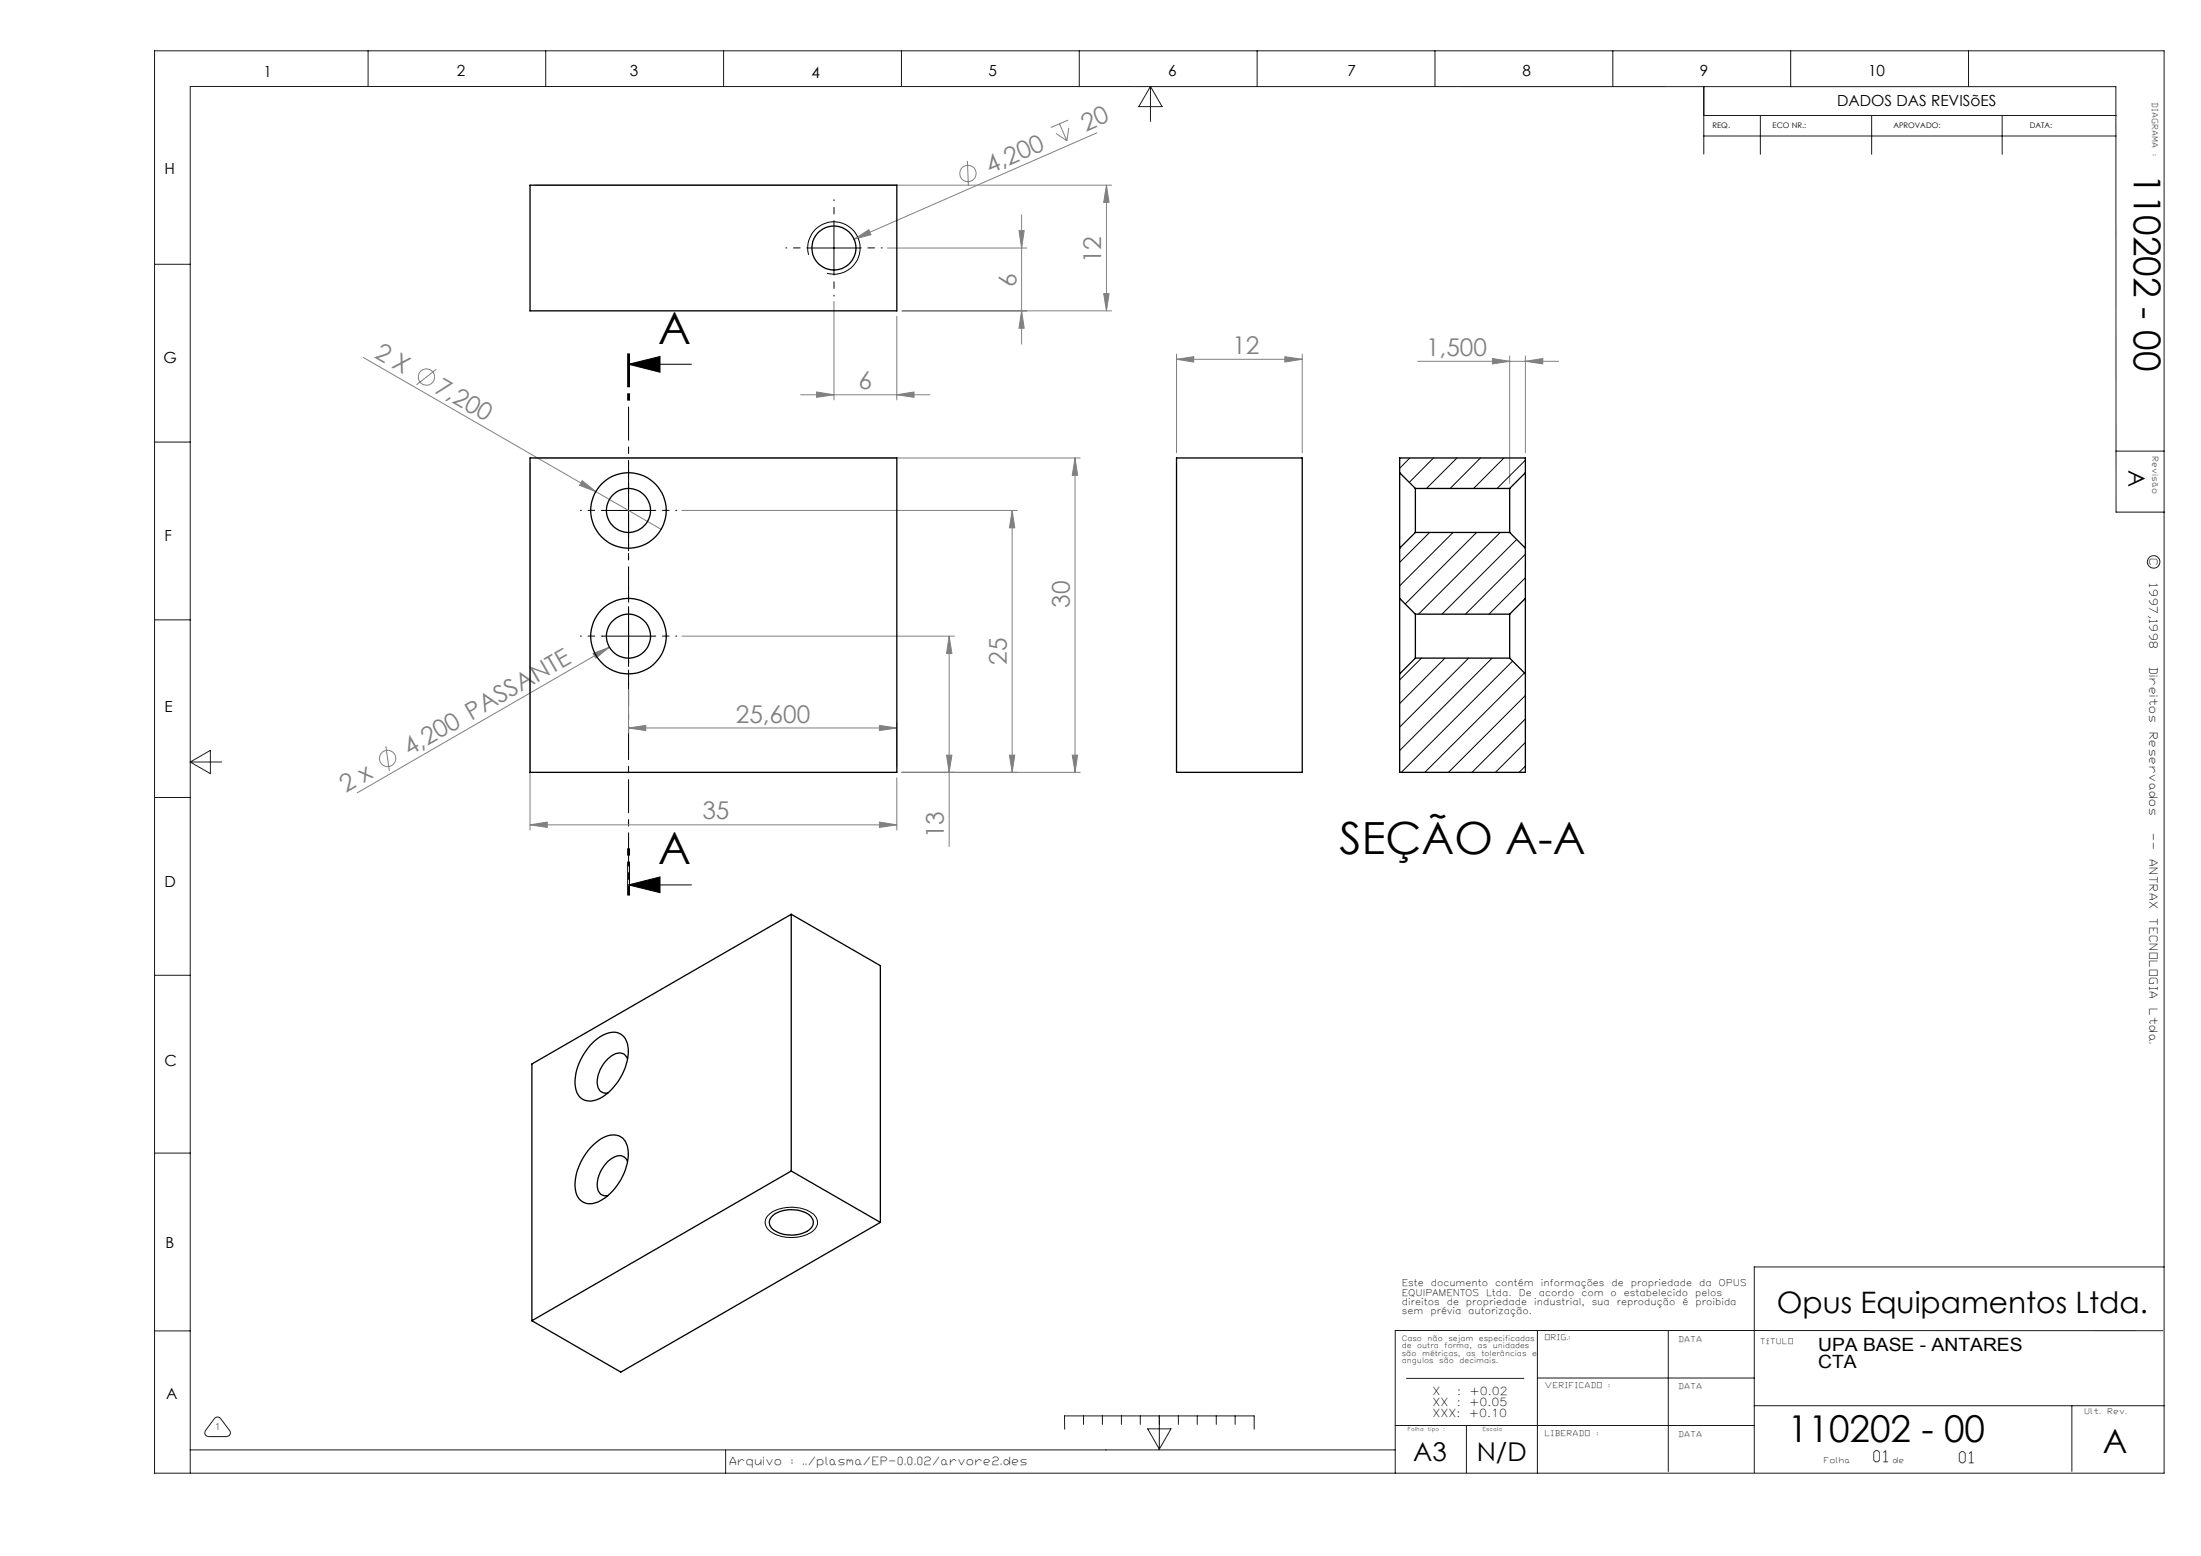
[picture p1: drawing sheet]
<svg xmlns="http://www.w3.org/2000/svg" width="420mm" height="297mm" viewBox="0 0 420 297" stroke-linecap="round" stroke-linejoin="round" font-family="sans-serif">
<g fill="none" stroke="#808080" stroke-width=".19">
<path d="M102.1 35.3h110M184.6 30.7l.2 4.8M201.5 25.5l2.1 1.4M202.2 23.6l1.4 3.3M203.8 22.9l-3.3 1.4M203.9 24.4l-.3 2.5M209.3 25.4l-46.3 20.2M211.1 35.3l.5 3.3h-1zM211.1 35.3v24M159.1 57.5v18.8M163 45.6l2.8-1.8 .4 1zM169.3 47.3h26.6"/>
<path d="M172.1 59.3h40M194.5 44h.9l-.5 3.3zM194.9 59.3l.5 3.3h-.9zM194.9 41v24.7M210.6 56.1h1l-.5 3.2zM69.3 68.2l56.9 32.8M83.3 70.5l-3.8 2.9M152.8 75.3h24.7M155.8 74.8l3.3 .5-3.3 .5zM171.1 75.3l3.3-.5v1zM171.1 60.4v15.9M224.5 68.6l3.3-.5v1z"/>
<path d="M224.5 67.6v18.8M224.5 68.6h24M245.2 68.1l3.3 .5-3.3 .5zM248.5 67.6v18.8M270.5 69h26.9M284.8 68.4l3.3 .6-3.3 .5zM288.1 67.9v24.3M291.1 69l3.3-.6v1.1zM291.1 67.9v18.5M101.1 88.4v70M102.1 87.4h104M111.1 91.8l2.6 2-3.1-1.2z"/>
<path d="M130.1 97.4h64M193.1 97.4l.5 3.3h-1zM193.1 97.4v50M205.1 87.4l.5 3.3h-1zM205.1 87.4v60M113.2 124.7l3.1-1.2-2.6 2.1zM116.3 123.5l-48.1 27.8M119.9 139l3.3-.5v.9zM119.9 131.6v8.3M119.9 139h51.2M130.1 121.4h52M167.8 138.5l3.3 .5-3.3 .4z"/>
<path d="M171.1 138v8.4M181.1 121.4l.5 3.3h-1zM181.1 121.4v40.2M73.6 142.4l.7 4.7M101.1 157.4l3.3-.5v1zM101.1 157.4h70M167.8 156.9l3.3 .5-3.3 .5zM171.1 148.4v10M172.1 147.4h34M180.6 144.1h1l-.5 3.3zM192.6 144.1h1l-.5 3.3zM204.6 144.1h1l-.5 3.3z"/>
<circle cx="184.7" cy="33.1" r="1.56"/>
<circle cx="81.4" cy="72" r="1.55"/>
<circle cx="74" cy="144.8" r="1.56"/>
</g>
<path d="M154.1 47.3h10M154.3 48.6a5 5 0 0 1 4.4-6.2 5 5 0 0 1 5.4 5.4 5 5 0 0 1-6.3 4.4M159.1 42.3v10M119.9 69.5l6-1.5v3zM119.9 69.5h12M114.9 97.4h10M119.9 92.4v10M119.9 116.4v10M114.9 121.4h10M119.9 168.9l6-1.5v3zM119.9 168.9h12M146.6 231.9a7.2 7.2 0 0 1 7.9-.7 2.18 2.18 0 0 1 1.5 2.1 2.18 2.18 0 0 1-1.4 2.1 7.2 7.2 0 0 1-8.1-.8l-.1-.2a1.85 1.85 0 0 1 .2-2.5z" fill="none" stroke="#000" stroke-width=".19"/>
<g fill="none" stroke="#191924" stroke-width=".19">
<path d="M29.5 9.7h383.5v271.5h-383.5zM70.2 9.7v6.8M104.1 9.7v6.8M138.1 9.7v6.8M172 9.7v6.8M206 9.7v6.8M219.5 16.5v6.7M219.5 16.5l2.3 3.9h-4.5zM239.9 9.7v6.8M273.8 9.7v6.8M307.8 9.7v6.8M325.1 16.5v12.9"/>
<path d="M341.7 9.7v6.8M375.6 9.7v6.8M325.1 22h78.7M325.1 26h78.7M335.9 22v7.5M357.2 22v7.5M382.1 22v7.5M29.5 50.4h6.8M29.5 84.4h6.8M403.8 86.1h9.2M413 97.8h-9.2v-81.3h-367.5v264.6M29.5 118.3h6.8"/>
<path d="M29.5 152.2h6.8M36.3 145.4h6M36.3 145.4l3.8-2.2v4.5zM29.5 186.2h6.8M29.5 220.1h6.8M29.5 254h6.8M293.4 254v27.2M318.3 254v26.9M412.7 254h-146.5v27.2M413 241.8h-78.2v39.3M36.3 276.8h229.9M40.9 270.8a.74 .74 0 0 1 1.2 0l1.7 2.2a.72 .72 0 0 1 .1 .8 .72 .72 0 0 1-.6 .4h-3.5a.73 .73 0 0 1-.6-1.2z"/>
<path d="M138.5 276.8v4.4M203.2 272.8l-.1-2.5h36.2v2.5M206.8 270.3v1.6M210.4 270.3v1.6M214 270.3v1.6M217.6 270.3v1.6M219 272.7h4.4l-2.2 3.9zM221.2 270.3v6.4M224.9 270.3v1.6M228.5 270.3v1.6M232.1 270.3v1.6M235.7 270.3v1.6"/>
<path d="M266.2 272.1h68.6M268.4 263.1h22.4M279.8 272.1v9M293.4 263h41.4M334.8 268.3h78.2M395.4 268.3v12.5"/>
<circle cx="411" cy="107.2" r="1.19"/>
</g>
<path d="M154.1 47.3h-4.2M159.1 42.3v-4.2M159.1 52.3v4.2M164.1 47.3h4.2M114.9 97.4h-4.2M119.9 92.4v-4.2M124.9 97.4h4.2M119.9 116.4v-4.2M119.9 102.4v4.2M114.9 121.4h-4.2M119.9 126.4v4.2M124.9 121.4h4.2" fill="none" stroke="#000" stroke-width=".19" stroke-dasharray="15.2 1.3 1.3 1.3" stroke-dashoffset="15"/>
<path d="M119.8 67.5v10M119.9 67.5v103.4M120.1 67.5v10M119.8 170.9v-10M120.1 170.9v-10" fill="none" stroke="#000" stroke-width=".19" stroke-dasharray="6.3 1.3 1.3 1.3"/>
<path d="M119.9 69.5l6-1.5v3zM119.9 168.9l6-1.5v3z" fill="#000"/>
<g fill="#808080">
<path d="M111.1 91.8l2.6 2-3.1-1.2z"/>
<path d="M163 45.6l2.8-1.8 .4 1z"/>
<path d="M113.2 124.7l3.1-1.2-2.6 2.1z"/>
<path d="M167.8 156.9l3.3 .5-3.3 .5zM101.1 157.4l3.3-.5v1zM167.8 138.5l3.3 .5-3.3 .4zM119.9 139l3.3-.5v.9zM171.1 75.3l3.3-.5v1zM155.8 74.8l3.3 .5-3.3 .5z"/>
<path d="M284.8 68.4l3.3 .6-3.3 .5zM291.1 69l3.3-.6v1.1z"/>
<path d="M245.2 68.1l3.3 .5-3.3 .5zM224.5 68.6l3.3-.5v1z"/>
<path d="M180.6 144.1h1l-.5 3.3zM181.1 121.4l.5 3.3h-1zM192.6 144.1h1l-.5 3.3zM193.1 97.4l.5 3.3h-1zM204.6 144.1h1l-.5 3.3zM205.1 87.4l.5 3.3h-1zM210.6 56.1h1l-.5 3.2zM211.1 35.3l.5 3.3h-1zM194.9 59.3l.5 3.3h-.9zM194.5 44h.9l-.5 3.3z"/>
</g>
<g fill="none" stroke="#000" stroke-width=".25">
<path d="M101.1 35.3h70v24h-70zM101.1 87.4h70v60h-70zM224.5 87.4h24v60h-24zM267.1 90.2v14.4M267.1 90.2v-2.8h24v2.8M267.1 90.2l3 3M270.1 93.2v8.4M270.1 93.2h18M288.1 93.2v8.4M291.1 90.2v14.4M291.1 90.2l-3 3M267.1 114.2v14.4"/>
<path d="M267.1 104.6v9.6M267.1 114.2l3 3M270.1 117.2v8.4M270.1 117.2h18M270.1 101.6l-3 3M270.1 101.6h18M288.1 117.2v8.4M288.1 101.6l3 3M291.1 114.2v14.4M291.1 104.6v9.6M291.1 114.2l-3 3M267.1 128.6v18.8h24v-18.8"/>
<path d="M270.1 125.6l-3 3M270.1 125.6h18M288.1 125.6l3 3M151 174.5l-49.5 28.6v49M151 174.5v49M151 174.5l17 9.8v49M112.7 199.5a6 6 0 0 1 5.1-2.4 3.3 3.3 0 0 1 2.1 3.6 11 11 0 0 1-5.8 9.1 2.9 2.9 0 0 1-4.4-2.7 10.8 10.8 0 0 1 3-7.6zM112.7 219.1a5.7 5.7 0 0 1 5.1-2.4 2.99 2.99 0 0 1 2.1 3 10.8 10.8 0 0 1-5.8 9.7 2.92 2.92 0 0 1-4.4-2.7 10.8 10.8 0 0 1 3-7.6zM119.7 202.1a1.65 1.65 0 0 0-2.6-.8 5.9 5.9 0 0 0-2.9 6.4 1.57 1.57 0 0 0 1.8 .9M119.7 221.7a1.66 1.66 0 0 0-2.6-.8 5.9 5.9 0 0 0-2.9 6.4l.6 .7 .5 .2h.7M147.4 232.1a6 6 0 0 1 7.4 .1 1.77 1.77 0 0 1-.8 2.9 6.3 6.3 0 0 1-6.8-.7 1.55 1.55 0 0 1 .2-2.3zM151 223.5l-49.5 28.6"/>
<path d="M151 223.5l17 9.8M168 233.3l-49.5 28.6-17-9.8"/>
<circle cx="159.1" cy="47.3" r="4.2"/>
<circle cx="119.9" cy="97.4" r="7.2"/>
<circle cx="119.9" cy="97.4" r="4.2"/>
<circle cx="119.9" cy="121.4" r="7.2"/>
<circle cx="119.9" cy="121.4" r="4.2"/>
</g>
<g fill="none" stroke="#000" stroke-width=".19">
<path d="M269 87.4l-1.9 2M273.5 87.4l-4.6 4.7M278 87.4l-5.8 5.8M282.5 87.4l-5.8 5.8M287 87.4l-5.8 5.8M291.1 87.8l-5.4 5.4M272.8 101.6l-5.7 5.7M277.3 101.6l-10.2 10.2M281.8 101.6l-13.7 13.7M286.3 101.6l-15.6 15.6M289.4 103l-14.2 14.2M291.1 105.8l-11.5 11.4"/>
<path d="M291.1 110.3l-7 6.9M271.3 125.6l-4.2 4.2M275.7 125.6l-8.6 8.7M280.2 125.6l-13.1 13.2M284.7 125.6l-17.6 17.7M288.6 126.2l-21.2 21.2M290.9 128.4l-19 19M291.1 132.7l-14.7 14.7M291.1 137.2l-10.2 10.2M291.1 141.7l-5.7 5.7M291.1 146.2l-1.2 1.2"/>
</g>
<g font-size="8.5">
<text x="125.6" y="65.6">A</text>
<text x="125.6" y="165">A</text>
<text x="255.6" y="163">SEÇÃO A-A</text>
</g>
<g font-size="7.1">
<text x="407.2" y="33.2" transform="rotate(90 407.2 33.2)">110202 - 00</text>
<text x="341.2" y="275.3">110202 - 00</text>
</g>
<text font-size="6.3" x="401.3" y="277.4">A</text>
<text font-size="5.6" x="339.1" y="250.7">Opus Equipamentos Ltda.</text>
<g font-size="4.9">
<text x="269.7" y="278.9">A3</text>
<text x="281.8" y="278.9">N/D</text>
</g>
<g font-size="4.7" fill="#808080">
<text x="207.2" y="25.2" transform="rotate(-24 207.2 25.2)">20</text>
<text x="188.9" y="33.2" transform="rotate(-24 188.9 33.2)">4,200</text>
<text x="210.1" y="50.3" transform="rotate(-90 210.1 50.3)">12</text>
<text x="194" y="54.8" transform="rotate(-90 194 54.8)">6</text>
<text x="71.2" y="68.1" transform="rotate(30 71.2 68.1)">2 X</text>
<text x="235.2" y="67.6">12</text>
<text x="272.1" y="67.9">1,500</text>
<text x="82.7" y="74.8" transform="rotate(30 82.7 74.8)">7,200</text>
<text x="163.8" y="74.3">6</text>
<text x="204.1" y="116" transform="rotate(-90 204.1 116)">30</text>
<text x="192.1" y="126.9" transform="rotate(-90 192.1 126.9)">25</text>
<text x="140.4" y="137.9">25,600</text>
<text x="78.2" y="144.4" transform="rotate(-30 78.2 144.4)">4,200 PASSANTE</text>
<text x="66" y="151.4" transform="rotate(-30 66 151.4)">2 x</text>
<text x="134" y="156.4">35</text>
<text x="180.1" y="160" transform="rotate(-90 180.1 160)">13</text>
</g>
<text font-size="4.4" x="406.2" y="89.7" transform="rotate(90 406.2 89.7)">A</text>
<g font-size="3.5">
<text x="346.9" y="257.8">UPA BASE - ANTARES</text>
<text x="346.9" y="261.1">CTA</text>
</g>
<g font-size="3">
<text x="357.6" y="279.1">01</text>
<text x="373.9" y="279.2">01</text>
</g>
<g font-size="2.9">
<text x="50.3" y="14.7">1</text>
<text x="87.2" y="14.6">2</text>
<text x="120.2" y="14.6">3</text>
<text x="154.8" y="15">4</text>
<text x="188.7" y="14.6">5</text>
<text x="222.9" y="14.6">6</text>
<text x="257.1" y="14.6">7</text>
<text x="290.5" y="14.6">8</text>
<text x="324.4" y="14.6">9</text>
<text x="356.5" y="14.4">10</text>
<text x="350.6" y="20.3">DADOS DAS REVISõES</text>
<text x="31.4" y="33.1">H</text>
<text x="31.2" y="69.4">G</text>
<text x="31.4" y="103.3">F</text>
<text x="31.4" y="135.8">E</text>
<text x="31.4" y="169.4">D</text>
<text x="31.4" y="203.4">C</text>
<text x="31.6" y="238.2">B</text>
<text x="31.7" y="267">A</text>
</g>
<g font-size="2.1">
<text x="410.2" y="106.7" transform="rotate(90 410.2 106.7)">C</text>
<text x="410.2" y="111.6" transform="rotate(90 410.2 111.6)">1997,1998</text>
<text x="410.2" y="127.5" transform="rotate(90 410.2 127.5)">Direitos</text>
<text x="410.2" y="139.9" transform="rotate(90 410.2 139.9)">Reservados</text>
<text x="410.2" y="159.3" transform="rotate(90 410.2 159.3)">--</text>
<text x="410.2" y="164.1" transform="rotate(90 410.2 164.1)">ANTRAX</text>
<text x="410.2" y="175.4" transform="rotate(90 410.2 175.4)">TECNOLOGIA</text>
<text x="410.2" y="192.7" transform="rotate(90 410.2 192.7)">Ltda.</text>
<text x="273.3" y="266.3">X</text>
<text x="273.3" y="268.4">XX</text>
<text x="278" y="268.4">:</text>
<text x="278.1" y="266.3">:</text>
<text x="280.3" y="268.4">+0.05</text>
<text x="280.4" y="266.3">+0.02</text>
<text x="273.3" y="270.5">XXX:</text>
<text x="280.3" y="270.5">+0.10</text>
<text x="139.3" y="279.7">Arquivo</text>
<text x="151.2" y="279.7">:</text>
<text x="153.3" y="279.7">../plasma/EP-0.0.02/arvore2.des</text>
</g>
<g font-size="1.8">
<text x="267.5" y="245.6">Este</text>
<text x="273" y="245.6">documento</text>
<text x="285.3" y="245.6">contém</text>
<text x="294" y="245.6">informações</text>
<text x="307.5" y="245.6">de</text>
<text x="311.2" y="245.6">propriedade</text>
<text x="324.2" y="245.6">da</text>
<text x="328" y="245.6">OPUS</text>
<text x="267.5" y="247.3">EQUIPAMENTOS</text>
<text x="267.5" y="249.1">direitos</text>
<text x="267.5" y="250.8">sem</text>
<text x="273" y="250.8">prévia</text>
<text x="276.1" y="249.1">de</text>
<text x="279.7" y="249.1">propriedade</text>
<text x="280.2" y="250.8">autorização.</text>
<text x="283.6" y="247.3">Ltda.</text>
<text x="289.8" y="247.3">De</text>
<text x="292.7" y="249.1">industrial,</text>
<text x="293.6" y="247.3">acordo</text>
<text x="301.8" y="247.3">com</text>
<text x="303.7" y="249.1">sua</text>
<text x="307.4" y="247.3">o</text>
<text x="308.5" y="249.1">reprodução</text>
<text x="309.9" y="247.3">estabelecido</text>
<text x="321" y="249.1">é</text>
<text x="323.5" y="247.3">pelos</text>
<text x="323.5" y="249.1">proibida</text>
</g>
<text font-size="1.7" x="40.9" y="273">1</text>
<g font-size="1.5">
<text x="410.7" y="19.7" transform="rotate(90 410.7 19.7)">DIAGRAMA</text>
<text x="326.8" y="24.4">REQ.</text>
<text x="338.3" y="24.4">ECO NR.:</text>
<text x="361.3" y="24.4">APROVADO:</text>
<text x="387.3" y="24.4">DATA:</text>
<text x="410.7" y="29.6" transform="rotate(90 410.7 29.6)">:</text>
<text x="410.7" y="87.3" transform="rotate(90 410.7 87.3)">Revisão</text>
<text x="294.9" y="255.8">ORIG.:</text>
<text x="320.4" y="256.1">DATA</text>
<text x="336" y="256.6">TÍTULO</text>
<text x="294.9" y="265">VERIFICADO</text>
<text x="307.1" y="265">:</text>
<text x="320.4" y="265.2">DATA</text>
<text x="397.9" y="270">Ult.</text>
<text x="402.3" y="270">Rev.</text>
<text x="294.9" y="274">LIBERADO</text>
<text x="304.8" y="274">:</text>
<text x="320.4" y="274.2">DATA</text>
<text x="348.2" y="279.2">Folha</text>
<text x="361.3" y="279.2">de</text>
</g>
<g font-size="1.4">
<text x="267.5" y="256">Caso</text>
<text x="267.5" y="257.4">de</text>
<text x="270.4" y="257.4">outra</text>
<text x="272.4" y="256">não</text>
<text x="275.7" y="257.4">forma,</text>
<text x="276.4" y="256">sejam</text>
<text x="282" y="257.4">as</text>
<text x="282.2" y="256">especificadas</text>
<text x="284.9" y="257.4">unidades</text>
<text x="267.5" y="258.8">são</text>
<text x="267.5" y="260.2">angulos</text>
<text x="271.4" y="258.8">métricas,</text>
<text x="274.7" y="260.2">são</text>
<text x="278.5" y="260.2">decimais.</text>
<text x="279.8" y="258.8">as</text>
<text x="282.7" y="258.8">tolerâncias</text>
<text x="292.4" y="258.8">e</text>
</g>
<g font-size="1">
<text x="268.6" y="273.1">Folha</text>
<text x="272.5" y="273.1">tipo</text>
<text x="275.4" y="273.1">:</text>
<text x="282.9" y="273.1">Escala</text>
</g>
</svg>
